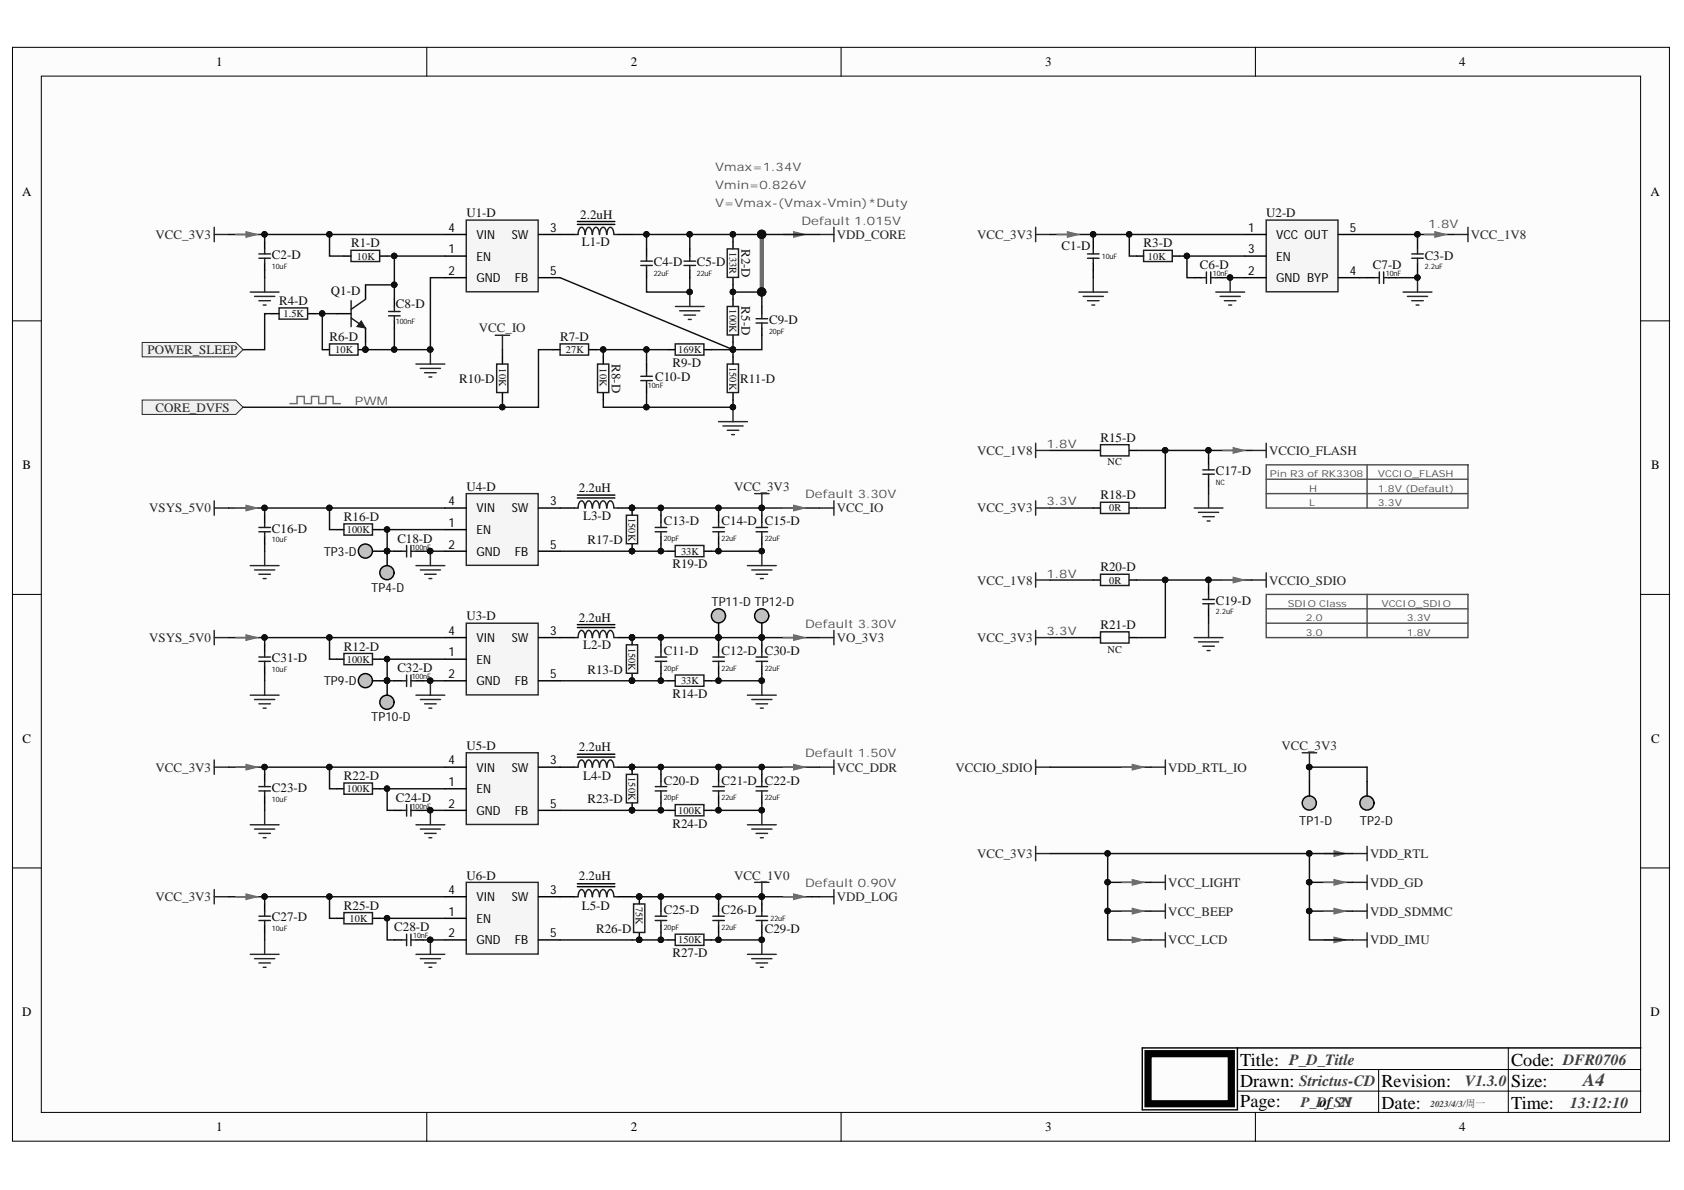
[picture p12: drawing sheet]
<svg xmlns="http://www.w3.org/2000/svg" width="297mm" height="210mm" viewBox="0 0 297 210" stroke-linecap="round" stroke-linejoin="round" font-family="sans-serif">
<g fill="#fcfcfc" stroke="#000" stroke-width=".18">
<path d="M2.2 8.3h292.3v193h-292.3z"/>
<path d="M7.3 13.4h282.1v182.8h-282.1z"/>
</g>
<g fill="none" stroke="#000" stroke-width=".18">
<path d="M75.3 8.3v5.1M148.4 8.3v5.1M221.4 8.3v5.1M2.2 56.6h5.1M289.4 56.6h5.1M2.2 104.8h5.1M289.4 104.8h5.1M2.2 153.1h5.1M289.4 153.1h5.1M75.3 196.3v5M148.4 196.3v5M218.3 192.5h71.1"/>
<path d="M218.3 188.6h71.1M221.4 196.3v5M243.2 188.6v7.7M266 184.8v11.5"/>
</g>
<path d="M218.3 184.8v11h-16.8v-11h87.9" fill="none" stroke="#000" stroke-width=".25"/>
<path d="M202.5 185.9h14.7v8.8h-14.7z" fill="none" stroke="#000" stroke-width="1.3"/>
<path d="M82.2 38.8h12.7v12.7h-12.7z" fill="#f5f5f5" stroke="#262626" stroke-width=".25"/>
<path d="M78.5 41.4h3.8M78.5 49h3.8M78.5 45.2h3.8M95 41.4h3.8M95 49h3.8" fill="none" stroke="#000" stroke-width=".25"/>
<path d="M82.2 155.6h12.7v12.7h-12.7z" fill="#f5f5f5" stroke="#262626" stroke-width=".25"/>
<g fill="none" stroke="#000" stroke-width=".25">
<path d="M101.8 39.6h6.7M101.8 39.1h6.7M59.4 55.3h2.5M64.5 50.2v2.6M64.5 57.9v2.5M98.8 41.4h2.5M109 41.4h2.5M78.5 158.2h3.8M95 158.2h6.3M101.8 156.4h6.7M101.8 155.9h6.7M109 158.2h2.5"/>
<path d="M78.5 165.8h3.8M78.5 162h3.8M95 165.8h3.8"/>
</g>
<g fill="none" stroke="#1c1c1c" stroke-width=".25">
<path d="M61.9 56.1l2.6 1.8M61.9 53v4.6M64.5 52.8l-2.6 1.8M103.2 41.4a1.15 1.15 0 0 0-.6-1.3 1.33 1.33 0 0 0-.6 1.3h-.7M104.5 41.4a1.15 1.15 0 0 0-.6-1.3 1.33 1.33 0 0 0-.7 1.3M107 41.4a1.15 1.15 0 0 0-.6-1.3 1.44 1.44 0 0 0-.7 1.3 1.15 1.15 0 0 0-.6-1.3 1.33 1.33 0 0 0-.6 1.3M108.3 41.4a1.15 1.15 0 0 0-.6-1.3 1.33 1.33 0 0 0-.6 1.3M108.3 41.4h.7M103.2 158.2a1.15 1.15 0 0 0-.6-1.3 1.33 1.33 0 0 0-.6 1.3h-.7M104.5 158.2a1.15 1.15 0 0 0-.6-1.3 1.33 1.33 0 0 0-.7 1.3M107 158.2a1.15 1.15 0 0 0-.6-1.3 1.44 1.44 0 0 0-.7 1.3 1.15 1.15 0 0 0-.6-1.3 1.33 1.33 0 0 0-.6 1.3M108.3 158.2a1.15 1.15 0 0 0-.6-1.3 1.33 1.33 0 0 0-.6 1.3"/>
<path d="M108.3 158.2h.7"/>
</g>
<path d="M63.7 56.6l.8 1.3-1.5-.3z" fill="#1c1c1c"/>
<path d="M63.7 56.6l.8 1.3-1.5-.3z" fill="none" stroke="#1c1c1c" stroke-width=".18"/>
<g fill="none" stroke="#000" stroke-width=".25">
<path d="M48 55.3h1.2M54.3 55.3h1.3M60.7 45.2h1.2M67 45.2h1.3M129.3 42.6v1.3M129.3 49v1.2M129.3 52.8v1.3M129.3 59.1v1.3M56.9 61.7h1.2M63.2 61.7h1.3M88.6 62.9v1.3M88.6 69.3v1.3"/>
<path d="M97.5 61.7h1.3M103.9 61.7h1.2M106.4 62.9v1.3M106.4 69.3v1.3M117.9 61.7h1.2M124.2 61.7h1.3M129.3 62.9v1.3M129.3 69.3v1.3M112.8 158.2v1.2M59.4 162h1.3M65.7 162h1.3M112.8 164.5v1.3"/>
<path d="M117.9 165.8h1.2M124.2 165.8h1.3"/>
</g>
<g fill="none" stroke="#1c1c1c" stroke-width=".25">
<path d="M49.2 54.3h5.1v2h-5.1zM61.9 44.2h5.1v1.9h-5.1zM128.3 54.1h2v5h-2zM128.3 43.9h2v5h-2zM58.1 60.7h5.1v1.9h-5.1zM87.6 64.2h2v5h-2zM98.8 60.7h5v1.9h-5zM105.4 64.2h2v5h-2zM119.1 60.7h5.1v1.9h-5.1zM128.3 64.2h2v5h-2zM111.8 159.4h1.9v5.1h-1.9zM60.7 161h5v2h-5z"/>
<path d="M119.1 164.8h5.1v2h-5.1z"/>
</g>
<g fill="#0e0e0e" stroke="#0e0e0e" stroke-width=".18">
<circle cx="64.5" cy="61.7" r=".48"/>
<circle cx="58.1" cy="41.3" r=".48"/>
<circle cx="129.3" cy="71.8" r=".48"/>
<circle cx="129.3" cy="51.5" r=".48"/>
<circle cx="129.3" cy="61.7" r=".48"/>
<circle cx="129.3" cy="41.3" r=".48"/>
<circle cx="106.4" cy="61.7" r=".48"/>
<circle cx="88.6" cy="71.8" r=".48"/>
<circle cx="114" cy="61.7" r=".48"/>
<circle cx="75.9" cy="61.7" r=".49"/>
<circle cx="69.5" cy="50.2" r=".48"/>
<circle cx="69.5" cy="45.1" r=".48"/>
<circle cx="121.6" cy="51.5" r=".48"/>
<circle cx="69.5" cy="61.7" r=".48"/>
<circle cx="56.8" cy="55.3" r=".48"/>
<circle cx="46.7" cy="41.3" r=".48"/>
<circle cx="114" cy="41.3" r=".48"/>
<circle cx="121.6" cy="41.3" r=".48"/>
<circle cx="114" cy="71.8" r=".48"/>
<circle cx="134.4" cy="51.5" r=".74"/>
<circle cx="134.4" cy="41.3" r=".74"/>
<circle cx="112.7" cy="165.8" r=".48"/>
<circle cx="112.7" cy="158.2" r=".48"/>
<circle cx="134.4" cy="165.8" r=".48"/>
<circle cx="134.4" cy="158.2" r=".48"/>
<circle cx="75.9" cy="165.8" r=".49"/>
<circle cx="46.7" cy="158.2" r=".48"/>
<circle cx="58.1" cy="158.2" r=".48"/>
<circle cx="68.3" cy="162" r=".48"/>
</g>
<g fill="none" stroke="#262626" stroke-width=".25">
<path d="M37.8 40.1v2.5M37.8 41.4h2.5M44.1 51.5h5.1M44.9 52.3h3.6M45.7 53h2M46.4 53.8h.5M46.7 49v2.5M87.4 59.1h2.5M88.6 59.1v2.6M119.1 54.1h5.1M119.9 54.8h3.5M120.7 55.6h2"/>
<path d="M121.4 56.3h.5M121.7 51.5v2.6M144.5 41.4h2.6M147.1 40.1v2.5M73.4 64.2h5.1M74.1 65h3.6M74.9 65.7h2M75.7 66.5h.5M75.9 61.7v2.5M126.8 74.4h5M127.5 75.1h3.6M128.3 75.9h2"/>
<path d="M129 76.7h.5M129.3 71.8v2.6M37.8 156.9v2.5M37.8 158.2h2.5M133.1 155.6h2.5M134.4 155.6v2.6M144.5 158.2h2.6M147.1 156.9v2.5M44.1 168.3h5.1M44.9 169.1h3.6M45.7 169.9h2M46.4 170.6h.5"/>
<path d="M46.7 165.8v2.5M73.4 168.3h5.1M74.1 169.1h3.6M74.9 169.9h2M75.7 170.6h.5M75.9 165.8v2.5M131.8 168.3h5.1M132.6 169.1h3.6M133.4 169.9h2M134.1 170.6h.5M134.4 165.8v2.5"/>
</g>
<g fill="none" stroke="#0e0e0e" stroke-width=".25">
<path d="M40.3 41.4h38.2M48 55.3h-1.3v6.4h-3.8M55.6 55.3h1.3M58.1 41.4v3.8h2.6M59.4 55.3h-2.5v6.4M68.3 45.2h10.2M69.6 45.2v5h-5.1M78.5 49h-2.6v12.7h-11.4v-1.3M98.8 49l30.5 12.7h-3.8M111.5 41.4h10.2M129.3 41.4v1.2M129.3 51.5v1.3"/>
<path d="M88.6 61.7v1.2M88.6 70.6v1.2M97.5 61.7h-2.5v10.1h-52.1M105.1 61.7h1.3v1.2M106.4 61.7h11.5M106.4 70.6v1.2h22.9v-1.2M129.3 60.4v2.5M40.3 158.2h38.2M58.1 158.2v3.8h1.3M134.4 158.2h8.9M67 162h1.3M98.8 165.8h12.7"/>
</g>
<path d="M134.4 41.4v10.1" fill="none" stroke="#727272" stroke-width=".76"/>
<path d="M82.2 132.8h12.7v12.6h-12.7z" fill="#f5f5f5" stroke="#262626" stroke-width=".25"/>
<g fill="none" stroke="#000" stroke-width=".25">
<path d="M59.4 139.1h1.3M65.7 139.1h1.3M78.5 135.3h3.8M78.5 139.1h3.8M95 135.3h6.3M101.8 133.5h6.7M101.8 133h6.7M109 135.3h2.5M78.5 142.9h3.8M95 142.9h3.8M111.5 141.7v1.2M117.9 142.9h1.2"/>
<path d="M124.2 142.9h1.3"/>
</g>
<path d="M60.7 138.1h5v2h-5zM103.2 135.3a1.15 1.15 0 0 0-.6-1.2 1.33 1.33 0 0 0-.6 1.2h-.7M104.5 135.3a1.15 1.15 0 0 0-.6-1.2 1.33 1.33 0 0 0-.7 1.2M107 135.3a1.15 1.15 0 0 0-.6-1.2 1.44 1.44 0 0 0-.7 1.2 1.15 1.15 0 0 0-.6-1.2 1.33 1.33 0 0 0-.6 1.2M108.3 135.3a1.15 1.15 0 0 0-.6-1.2 1.33 1.33 0 0 0-.6 1.2M108.3 135.3h.7M110.5 136.6h2v5h-2zM119.1 141.9h5.1v2h-5.1z" fill="none" stroke="#1c1c1c" stroke-width=".25"/>
<g fill="#0e0e0e" stroke="#0e0e0e" stroke-width=".18">
<circle cx="111.5" cy="142.9" r=".48"/>
<circle cx="134.4" cy="142.9" r=".48"/>
<circle cx="116.6" cy="142.9" r=".48"/>
<circle cx="75.9" cy="142.9" r=".49"/>
<circle cx="46.7" cy="135.3" r=".48"/>
<circle cx="58.1" cy="135.3" r=".48"/>
<circle cx="68.3" cy="139.1" r=".48"/>
</g>
<path d="M40.3 135.3h38.2M58.1 135.3v3.8h1.3M67 139.1h1.3M98.8 142.9h19.1" fill="none" stroke="#0e0e0e" stroke-width=".25"/>
<g fill="none" stroke="#262626" stroke-width=".25">
<path d="M37.8 135.3h2.5M37.8 134.1v2.5M144.5 135.3h2.6M147.1 134.1v2.5M44.1 145.5h5.1M44.9 146.2h3.6M45.7 147h2M46.4 147.8h.5M46.7 142.9v2.6M73.4 145.5h5.1M74.1 146.2h3.6M74.9 147h2"/>
<path d="M75.7 147.8h.5M75.9 142.9v2.6M131.8 145.5h5.1M132.6 146.2h3.6M133.4 147h2M134.1 147.8h.5M134.4 142.9v2.6"/>
</g>
<path d="M82.2 87.1h12.7v12.6h-12.7z" fill="#f5f5f5" stroke="#262626" stroke-width=".25"/>
<g fill="none" stroke="#000" stroke-width=".25">
<path d="M59.4 93.4h1.3M65.7 93.4h1.3M78.5 89.6h3.8M78.5 97.2h3.8M78.5 93.4h3.8M95 89.6h6.3M95 97.2h3.8M101.8 87.8h6.7M101.8 87.3h6.7M109 89.6h2.5M111.5 96v1.2M117.9 97.2h1.2"/>
<path d="M124.2 97.2h1.3"/>
</g>
<path d="M60.7 92.4h5v2h-5zM103.2 89.6a1.15 1.15 0 0 0-.6-1.3 1.33 1.33 0 0 0-.6 1.3h-.7M104.5 89.6a1.15 1.15 0 0 0-.6-1.3 1.33 1.33 0 0 0-.7 1.3M107 89.6a1.15 1.15 0 0 0-.6-1.3 1.44 1.44 0 0 0-.7 1.3 1.15 1.15 0 0 0-.6-1.3 1.33 1.33 0 0 0-.6 1.3M108.3 89.6a1.15 1.15 0 0 0-.6-1.3 1.33 1.33 0 0 0-.6 1.3M108.3 89.6h.7M110.5 90.9h2v5h-2zM119.1 96.2h5.1v2h-5.1z" fill="none" stroke="#1c1c1c" stroke-width=".25"/>
<g fill="#0e0e0e" stroke="#0e0e0e" stroke-width=".18">
<circle cx="111.5" cy="97.2" r=".48"/>
<circle cx="134.4" cy="97.2" r=".48"/>
<circle cx="116.6" cy="97.2" r=".48"/>
<circle cx="134.4" cy="89.6" r=".48"/>
<circle cx="75.9" cy="97.2" r=".49"/>
<circle cx="46.7" cy="89.6" r=".48"/>
<circle cx="58.1" cy="89.6" r=".48"/>
<circle cx="68.3" cy="93.4" r=".48"/>
<circle cx="134.4" cy="135.3" r=".48"/>
<circle cx="126.7" cy="135.3" r=".48"/>
<circle cx="116.6" cy="135.3" r=".48"/>
<circle cx="126.7" cy="89.6" r=".48"/>
<circle cx="116.6" cy="89.6" r=".48"/>
</g>
<path d="M40.3 89.6h38.2M58.1 89.6v3.8h1.3M67 93.4h1.3M98.8 97.2h19.1M111.5 89.6h33M111.5 135.3h33M143.3 158.2h1.2" fill="none" stroke="#0e0e0e" stroke-width=".25"/>
<g fill="none" stroke="#262626" stroke-width=".25">
<path d="M37.8 88.3v2.6M37.8 89.6h2.5M44.1 99.8h5.1M46.7 97.2v2.6M73.4 99.8h5.1M75.9 97.2v2.6M131.8 99.8h5.1M133.1 87.1h2.5M134.4 87.1v2.5M134.4 97.2v2.6M44.9 100.5h3.6M45.7 101.3h2"/>
<path d="M46.4 102.1h.5M74.1 100.5h3.6M74.9 101.3h2M75.7 102.1h.5M132.6 100.5h3.6M133.4 101.3h2M134.1 102.1h.5"/>
</g>
<path d="M223.3 38.8h12.7v12.7h-12.7z" fill="#f5f5f5" stroke="#262626" stroke-width=".25"/>
<path d="M219.5 41.4h3.8M219.5 49h3.8M219.5 45.2h3.8M236.1 41.4h3.8M236.1 49h3.8" fill="none" stroke="#000" stroke-width=".25"/>
<path d="M138.2 41.4h2.5" fill="none" stroke="#6a6a6a" stroke-width=".25"/>
<path d="M140 40.9l2 .5-2 .5z" fill="#6a6a6a"/>
<path d="M140 40.9l2 .5-2 .5z" fill="none" stroke="#6a6a6a" stroke-width=".18"/>
<path d="M138.2 135.3h2.5" fill="none" stroke="#6a6a6a" stroke-width=".25"/>
<path d="M140 134.8l2 .5-2 .5z" fill="#6a6a6a"/>
<path d="M140 134.8l2 .5-2 .5z" fill="none" stroke="#6a6a6a" stroke-width=".18"/>
<g fill="#f0f0f0" stroke="#262626" stroke-width=".18">
<path d="M25.1 60.4h16.5l1.3 1.3-1.3 1.2h-16.5z" fill-rule="evenodd"/>
<path d="M25.1 70.6h16.5l1.3 1.2-1.3 1.3h-16.5z" fill-rule="evenodd"/>
</g>
<path d="M138.2 89.6h2.5" fill="none" stroke="#6a6a6a" stroke-width=".25"/>
<path d="M140 89.1l2 .5-2 .5z" fill="#6a6a6a"/>
<path d="M140 89.1l2 .5-2 .5z" fill="none" stroke="#6a6a6a" stroke-width=".18"/>
<g fill="none" stroke="#262626" stroke-width=".25">
<path d="M182.7 40.1v2.5M182.7 41.4h2.5M190.3 51.5h5.1M191.1 52.3h3.5M191.8 53h2.1M192.6 53.8h.5M192.8 49v2.5M214.4 51.5h5.1M215.2 52.3h3.6M216 53h2M216.7 53.8h.5M217 49v2.5"/>
<path d="M247.5 51.5h5.1M248.3 52.3h3.5M249 53h2.1M249.8 53.8h.5M250 49v2.5M256.4 41.4h2.5M258.9 40.1v2.5"/>
</g>
<path d="M200.5 45.2h1.2M206.8 45.2h1.3" fill="none" stroke="#000" stroke-width=".25"/>
<path d="M201.7 44.2h5.1v1.9h-5.1z" fill="none" stroke="#1c1c1c" stroke-width=".25"/>
<g fill="#0e0e0e" stroke="#0e0e0e" stroke-width=".18">
<circle cx="217" cy="49" r=".48"/>
<circle cx="199.2" cy="41.3" r=".48"/>
<circle cx="209.3" cy="45.1" r=".48"/>
<circle cx="250" cy="49" r=".48"/>
<circle cx="250" cy="41.3" r=".48"/>
<circle cx="192.8" cy="41.3" r=".48"/>
</g>
<path d="M185.2 41.4h34.3M199.2 41.4v3.8h1.3M208.1 45.2h1.3M239.9 41.4h16.5" fill="none" stroke="#0e0e0e" stroke-width=".25"/>
<path d="M251.3 41.4h2.5" fill="none" stroke="#6a6a6a" stroke-width=".25"/>
<path d="M253.1 40.9l2 .5-2 .5z" fill="#6a6a6a"/>
<path d="M253.1 40.9l2 .5-2 .5z" fill="none" stroke="#6a6a6a" stroke-width=".18"/>
<path d="M185.2 79.5h7.6M200.5 79.5h20.3M205.6 79.5v10.1h-5.1M185.2 89.6h7.6M185.2 102.3h7.6M185.2 112.5h7.6M200.5 102.3h20.3M205.6 102.3v10.2h-5.1M111.5 158.2h22.9M111.5 165.8h6.4" fill="none" stroke="#0e0e0e" stroke-width=".25"/>
<g fill="#0e0e0e" stroke="#0e0e0e" stroke-width=".18">
<circle cx="116.6" cy="165.8" r=".48"/>
<circle cx="112.7" cy="165.8" r=".48"/>
<circle cx="112.7" cy="158.2" r=".48"/>
<circle cx="116.6" cy="158.2" r=".48"/>
<circle cx="126.7" cy="158.2" r=".48"/>
<circle cx="134.4" cy="158.2" r=".48"/>
<circle cx="205.5" cy="79.4" r=".49"/>
<circle cx="213.2" cy="79.4" r=".48"/>
<circle cx="205.5" cy="102.3" r=".49"/>
<circle cx="213.2" cy="102.3" r=".48"/>
</g>
<g fill="none" stroke="#262626" stroke-width=".25">
<path d="M182.7 78.2v2.5M182.7 79.5h2.5M220.8 79.5h2.5M223.3 78.2v2.5M210.6 89.6h5.1M211.4 90.4h3.6M212.2 91.1h2M212.9 91.9h.5M213.2 87.1v2.5M182.7 101v2.6M182.7 102.3h2.5M210.6 112.5h5.1"/>
<path d="M211.4 113.2h3.6M212.2 114h2M212.9 114.8h.5M213.2 109.9v2.6M220.8 102.3h2.5M223.3 101v2.6"/>
</g>
<path d="M192.8 79.5h1.3M199.2 79.5h1.3M192.8 89.6h1.3M199.2 89.6h1.3M192.8 102.3h1.3M192.8 112.5h1.3M199.2 102.3h1.3M199.2 112.5h1.3" fill="none" stroke="#000" stroke-width=".25"/>
<path d="M194.1 78.4h5v2h-5zM194.1 88.6h5v2h-5zM194.1 101.3h5v2h-5zM194.1 111.4h5v2h-5z" fill="none" stroke="#1c1c1c" stroke-width=".25"/>
<path d="M223.3 82h35.6v7.6h-35.6zM223.3 84.5h35.6M223.3 87.1h35.6M241.1 82v7.6M223.3 104.8h35.6v7.7h-35.6zM223.3 107.4h35.6M223.3 109.9h35.6M241.1 104.8v7.7" fill="none" stroke="#505050" stroke-width=".25"/>
<path d="M51.1 71.2h1.3v-1.3h1.3v1.3h1.2v-1.3h1.3v1.3h1.3v-1.3h1.3v1.3h1.2M41.6 158.2h2.5" fill="none" stroke="#6a6a6a" stroke-width=".25"/>
<path d="M43.4 157.7l2 .5-2 .5z" fill="#6a6a6a"/>
<path d="M43.4 157.7l2 .5-2 .5z" fill="none" stroke="#6a6a6a" stroke-width=".18"/>
<path d="M41.6 41.4h2.5" fill="none" stroke="#6a6a6a" stroke-width=".25"/>
<path d="M43.4 40.9l2 .5-2 .5z" fill="#6a6a6a"/>
<path d="M43.4 40.9l2 .5-2 .5z" fill="none" stroke="#6a6a6a" stroke-width=".18"/>
<path d="M41.6 135.3h2.5" fill="none" stroke="#6a6a6a" stroke-width=".25"/>
<path d="M43.4 134.8l2 .5-2 .5z" fill="#6a6a6a"/>
<path d="M43.4 134.8l2 .5-2 .5z" fill="none" stroke="#6a6a6a" stroke-width=".18"/>
<path d="M41.6 89.6h2.5" fill="none" stroke="#6a6a6a" stroke-width=".25"/>
<path d="M43.4 89.1l2 .5-2 .5z" fill="#6a6a6a"/>
<path d="M43.4 89.1l2 .5-2 .5z" fill="none" stroke="#6a6a6a" stroke-width=".18"/>
<path d="M186.5 41.4h2.5" fill="none" stroke="#6a6a6a" stroke-width=".25"/>
<path d="M188.3 40.9l2 .5-2 .5z" fill="#6a6a6a"/>
<path d="M188.3 40.9l2 .5-2 .5z" fill="none" stroke="#6a6a6a" stroke-width=".18"/>
<path d="M215.7 79.5h2.6" fill="none" stroke="#6a6a6a" stroke-width=".25"/>
<path d="M217.5 78.9l2 .6-2 .5z" fill="#6a6a6a"/>
<path d="M217.5 78.9l2 .6-2 .5z" fill="none" stroke="#6a6a6a" stroke-width=".18"/>
<path d="M215.7 102.3h2.6" fill="none" stroke="#6a6a6a" stroke-width=".25"/>
<path d="M217.5 101.8l2 .5-2 .5z" fill="#6a6a6a"/>
<path d="M217.5 101.8l2 .5-2 .5z" fill="none" stroke="#6a6a6a" stroke-width=".18"/>
<g fill="none" stroke="#000" stroke-width=".25">
<path d="M46.7 42.6v1.3M46.7 46.4v1.3M69.6 52.8v1.3M69.6 56.6v1.3M114 43.9v1.3M114 47.7v1.3M121.7 43.9v1.3M121.7 47.7v1.3M134.4 54.1v1.2M134.4 57.9v1.2M192.8 42.6v1.3M192.8 46.4v1.3"/>
<path d="M210.6 49h1.3M214.4 49h1.3M241.1 49h1.3M245 49h1.2M250 42.6v1.3M250 46.4v1.3M114 64.2v1.3M114 68v1.3M46.7 90.9v1.3M46.7 94.7v1.3M69.6 97.2h1.2M73.4 97.2h1.2"/>
<path d="M116.6 90.9v1.3M116.6 94.7v1.3M126.8 90.9v1.3M126.8 94.7v1.3M134.4 90.9v1.3M134.4 94.7v1.3M213.2 80.7v1.3M213.2 84.5v1.3M213.2 103.6v1.2M213.2 107.4v1.3M46.7 136.6v1.3M116.6 136.6v1.3"/>
<path d="M126.8 136.6v1.3M134.4 136.6v1.3M46.7 140.4v1.3M46.7 159.4v1.3M69.6 142.9h1.2M73.4 142.9h1.2M116.6 140.4v1.3M116.6 159.4v1.3M126.8 140.4v1.3M126.8 159.4v1.3M134.4 140.4v1.3M134.4 159.4v1.3"/>
<path d="M46.7 163.3v1.2M69.6 165.8h1.2M73.4 165.8h1.2M116.6 163.3v1.2M126.8 163.3v1.2M134.4 163.3v1.2"/>
</g>
<g fill="none" stroke="#1c1c1c" stroke-width=".25">
<path d="M45.7 44.8h2M45.7 45.6h2M46.7 43.9v.9M46.7 45.6v.8M68.5 54.9h2.1M68.5 55.7h2.1M69.6 54.1v.8M69.6 55.7v.9M113 46.1h2.1M113 46.8h2.1M114 45.2v.9M114 46.8v.9"/>
<path d="M120.7 46.1h2M120.7 46.8h2M121.7 45.2v.9M121.7 46.8v.9M133.4 56.2h2M133.4 57h2M134.4 55.3v.9M134.4 57v.9M191.8 44.8h2.1M191.8 45.6h2.1M192.8 43.9v.9M192.8 45.6v.8"/>
<path d="M211.9 49h.9M212.8 48v2M213.6 49h.8M213.6 48v2M242.4 49h.9M243.3 48v2M244.1 49h.9M244.1 48v2M249 44.8h2.1M249 45.6h2.1M250 43.9v.9M250 45.6v.8"/>
<path d="M113 66.4h2.1M113 67.1h2.1M114 65.5v.9M114 67.1v.9M45.7 93h2M45.7 93.8h2M46.7 92.2v.8M46.7 93.8v.9M70.8 97.2h.9M71.7 96.2v2M72.5 96.2v2M72.5 97.2h.9"/>
<path d="M115.6 93h2M115.6 93.8h2M116.6 92.2v.8M116.6 93.8v.9M125.7 93h2.1M125.7 93.8h2.1M126.8 92.2v.8M126.8 93.8v.9M133.4 93h2M133.4 93.8h2M134.4 92.2v.8M134.4 93.8v.9"/>
<path d="M212.2 82.9h2M212.2 83.6h2M213.2 82v.9M213.2 83.6v.9M212.2 105.7h2M212.2 106.5h2M213.2 104.8v.9M213.2 106.5v.9M45.7 138.7h2M45.7 139.5h2M46.7 137.9v.8M46.7 139.5v.9"/>
<path d="M115.6 138.7h2M115.6 139.5h2M116.6 137.9v.8M116.6 139.5v.9M125.7 138.7h2.1M125.7 139.5h2.1M126.8 137.9v.8M126.8 139.5v.9M133.4 138.7h2M133.4 139.5h2M134.4 137.9v.8M134.4 139.5v.9"/>
<path d="M70.8 142.9h.9M71.7 141.9v2.1M72.5 141.9v2.1M72.5 142.9h.9M45.7 161.6h2M45.7 162.4h2M46.7 160.7v.9M46.7 162.4v.9M70.8 165.8h.9M71.7 164.8v2M72.5 165.8h.9M72.5 164.8v2"/>
<path d="M115.6 161.6h2M115.6 162.4h2M116.6 160.7v.9M116.6 162.4v.9M125.7 161.6h2.1M125.7 162.4h2.1M126.8 160.7v.9M126.8 162.4v.9M133.4 161.6h2M133.4 162.4h2M134.4 160.7v.9M134.4 162.4v.9"/>
</g>
<g fill="none" stroke="#0e0e0e" stroke-width=".25">
<path d="M46.7 41.4v1.2M46.7 47.7v1.3M69.6 50.2v2.6M69.6 57.9v3.8M114 49v2.5h7.7v-2.5M114 41.4v2.5M129.3 50.2v1.3h5.1v2.6M134.4 59.1v2.6h-5.1M144.5 41.4h-22.8v2.5M192.8 41.4v1.2M192.8 47.7v1.3M215.7 49h3.8"/>
<path d="M219.5 45.2h-10.1v3.8h1.2M239.9 49h1.2M250 47.7v1.3h-3.8M250 41.4v1.2M114 61.7v2.5M114 69.3v2.5M213.2 79.5v1.2M46.7 89.6v1.3M46.7 96v1.2M74.6 97.2h3.9M78.5 93.4h-10.2v3.8h1.3M116.6 89.6v1.3"/>
<path d="M116.6 96v1.2M126.8 89.6v1.3M126.8 96v1.2M134.4 96v1.2h-8.9M134.4 89.6v1.3M213.2 85.8v1.3M213.2 102.3v1.3M213.2 108.7v1.2M46.7 135.3v1.3M78.5 139.1h-10.2v3.8h1.3M116.6 135.3v1.3M126.8 135.3v1.3"/>
<path d="M134.4 135.3v1.3M46.7 141.7v1.2M46.7 158.2v1.2M74.6 142.9h3.9M116.6 141.7v1.2M116.6 158.2v1.2M126.8 141.7v1.2M126.8 158.2v1.2M134.4 141.7v1.2h-8.9M134.4 158.2v1.2M46.7 164.5v1.3M74.6 165.8h3.9"/>
<path d="M78.5 162h-10.2v3.8h1.3M116.6 164.5v1.3M126.8 164.5v1.3M134.4 164.5v1.3h-8.9"/>
</g>
<g fill="#0e0e0e" stroke="#0e0e0e" stroke-width=".18">
<circle cx="46.7" cy="41.3" r=".48"/>
<circle cx="69.5" cy="50.2" r=".48"/>
<circle cx="69.5" cy="61.7" r=".48"/>
<circle cx="114" cy="61.7" r=".48"/>
<circle cx="114" cy="71.8" r=".48"/>
<circle cx="114" cy="41.3" r=".48"/>
<circle cx="121.6" cy="41.3" r=".48"/>
<circle cx="129.3" cy="41.3" r=".48"/>
<circle cx="134.4" cy="41.3" r=".74"/>
<circle cx="121.6" cy="51.5" r=".48"/>
<circle cx="134.4" cy="51.5" r=".74"/>
<circle cx="129.3" cy="51.5" r=".48"/>
<circle cx="129.3" cy="61.7" r=".48"/>
<circle cx="46.7" cy="158.2" r=".48"/>
<circle cx="68.3" cy="162" r=".48"/>
<circle cx="75.9" cy="165.8" r=".49"/>
<circle cx="116.6" cy="158.2" r=".48"/>
<circle cx="116.6" cy="165.8" r=".48"/>
<circle cx="134.4" cy="158.2" r=".48"/>
<circle cx="134.4" cy="165.8" r=".48"/>
<circle cx="126.7" cy="165.8" r=".48"/>
<circle cx="126.7" cy="158.2" r=".48"/>
<circle cx="46.7" cy="135.3" r=".48"/>
<circle cx="68.3" cy="139.1" r=".48"/>
<circle cx="75.9" cy="142.9" r=".49"/>
<circle cx="116.6" cy="135.3" r=".48"/>
<circle cx="116.6" cy="142.9" r=".48"/>
<circle cx="134.4" cy="135.3" r=".48"/>
<circle cx="134.4" cy="142.9" r=".48"/>
<circle cx="126.7" cy="142.9" r=".48"/>
<circle cx="126.7" cy="135.3" r=".48"/>
<circle cx="46.7" cy="89.6" r=".48"/>
<circle cx="68.3" cy="93.4" r=".48"/>
<circle cx="75.9" cy="97.2" r=".49"/>
<circle cx="116.6" cy="89.6" r=".48"/>
<circle cx="116.6" cy="97.2" r=".48"/>
<circle cx="134.4" cy="89.6" r=".48"/>
<circle cx="134.4" cy="97.2" r=".48"/>
<circle cx="126.7" cy="97.2" r=".48"/>
<circle cx="126.7" cy="89.6" r=".48"/>
<circle cx="192.8" cy="41.3" r=".48"/>
<circle cx="250" cy="41.3" r=".48"/>
<circle cx="250" cy="49" r=".48"/>
<circle cx="209.3" cy="45.1" r=".48"/>
<circle cx="217" cy="49" r=".48"/>
<circle cx="213.2" cy="79.4" r=".48"/>
<circle cx="213.2" cy="102.3" r=".48"/>
</g>
<g fill="none" stroke="#262626" stroke-width=".25">
<path d="M144.5 89.6h2.6M147.1 88.3v2.6M182.7 88.3v2.6M182.7 89.6h2.5M182.7 111.2v2.5M182.7 112.5h2.5M182.7 135.3h2.5M182.7 134.1v2.5M203 135.3h2.6M205.6 134.1v2.5M182.7 149.3v2.5M182.7 150.6h2.5"/>
<path d="M203 155.6h2.6M205.6 154.4v2.5M238.6 155.6h2.5M241.1 154.4v2.5M241.1 159.4v2.6M203 165.8h2.6M205.6 164.5v2.6M238.6 160.7h2.5M238.6 165.8h2.5M241.1 164.5v2.6"/>
</g>
<path d="M138.2 158.2h2.5" fill="none" stroke="#6a6a6a" stroke-width=".25"/>
<path d="M140 157.7l2 .5-2 .5z" fill="#6a6a6a"/>
<path d="M140 157.7l2 .5-2 .5z" fill="none" stroke="#6a6a6a" stroke-width=".18"/>
<path d="M185.2 135.3h17.8M185.2 150.6h10.2v15.2h7.6M195.4 155.6h7.6M231 150.6v5h7.6M195.4 160.7h7.6M231 160.7h7.6" fill="none" stroke="#0e0e0e" stroke-width=".25"/>
<g fill="#0e0e0e" stroke="#0e0e0e" stroke-width=".18">
<circle cx="230.9" cy="150.5" r=".49"/>
<circle cx="230.9" cy="155.6" r=".49"/>
<circle cx="195.4" cy="160.7" r=".48"/>
<circle cx="195.4" cy="155.6" r=".48"/>
<circle cx="195.4" cy="150.5" r=".48"/>
<circle cx="230.9" cy="160.7" r=".49"/>
</g>
<path d="M205.6 159.4v2.6M203 160.7h2.6" fill="none" stroke="#262626" stroke-width=".25"/>
<path d="M197.9 135.3h2.6" fill="none" stroke="#6a6a6a" stroke-width=".25"/>
<path d="M199.7 134.8l2 .5-2 .5z" fill="#6a6a6a"/>
<path d="M199.7 134.8l2 .5-2 .5z" fill="none" stroke="#6a6a6a" stroke-width=".18"/>
<path d="M233.5 155.6h2.6" fill="none" stroke="#6a6a6a" stroke-width=".25"/>
<path d="M235.3 155.1l2 .5-2 .5z" fill="#6a6a6a"/>
<path d="M235.3 155.1l2 .5-2 .5z" fill="none" stroke="#6a6a6a" stroke-width=".18"/>
<path d="M233.5 160.7h2.6" fill="none" stroke="#6a6a6a" stroke-width=".25"/>
<path d="M235.3 160.2l2 .5-2 .5z" fill="#6a6a6a"/>
<path d="M235.3 160.2l2 .5-2 .5z" fill="none" stroke="#6a6a6a" stroke-width=".18"/>
<path d="M233.5 165.8h2.6" fill="none" stroke="#6a6a6a" stroke-width=".25"/>
<path d="M235.3 165.3l2 .5-2 .5z" fill="#6a6a6a"/>
<path d="M235.3 165.3l2 .5-2 .5z" fill="none" stroke="#6a6a6a" stroke-width=".18"/>
<path d="M197.9 155.6h2.6" fill="none" stroke="#6a6a6a" stroke-width=".25"/>
<path d="M199.7 155.1l2 .5-2 .5z" fill="#6a6a6a"/>
<path d="M199.7 155.1l2 .5-2 .5z" fill="none" stroke="#6a6a6a" stroke-width=".18"/>
<path d="M197.9 160.7h2.6" fill="none" stroke="#6a6a6a" stroke-width=".25"/>
<path d="M199.7 160.2l2 .5-2 .5z" fill="#6a6a6a"/>
<path d="M199.7 160.2l2 .5-2 .5z" fill="none" stroke="#6a6a6a" stroke-width=".18"/>
<path d="M197.9 165.8h2.6" fill="none" stroke="#6a6a6a" stroke-width=".25"/>
<path d="M199.7 165.3l2 .5-2 .5z" fill="#6a6a6a"/>
<path d="M199.7 165.3l2 .5-2 .5z" fill="none" stroke="#6a6a6a" stroke-width=".18"/>
<path d="M238.6 150.6h2.5M241.1 149.3v2.5" fill="none" stroke="#262626" stroke-width=".25"/>
<path d="M233.5 150.6h2.6" fill="none" stroke="#6a6a6a" stroke-width=".25"/>
<path d="M235.3 150l2 .6-2 .5z" fill="#6a6a6a"/>
<path d="M235.3 150l2 .6-2 .5z" fill="none" stroke="#6a6a6a" stroke-width=".18"/>
<path d="M195.4 150.6h43.2M231 155.6v10.2h7.6" fill="none" stroke="#0e0e0e" stroke-width=".25"/>
<g fill="#0e0e0e" stroke="#0e0e0e" stroke-width=".18">
<circle cx="230.9" cy="150.5" r=".49"/>
<circle cx="195.4" cy="150.5" r=".48"/>
<circle cx="230.9" cy="160.7" r=".49"/>
<circle cx="230.9" cy="155.6" r=".49"/>
</g>
<circle cx="241.1" cy="141.6" r="1.25" fill="#c0c0c0" stroke="#000" stroke-width=".25"/>
<path d="M241.1 137.9v2.5" fill="none" stroke="#000" stroke-width=".25"/>
<circle cx="230.9" cy="141.6" r="1.25" fill="#c0c0c0" stroke="#000" stroke-width=".25"/>
<path d="M231 137.9v2.5" fill="none" stroke="#000" stroke-width=".25"/>
<path d="M229.7 132.8h2.5M231 132.8v2.5" fill="none" stroke="#262626" stroke-width=".25"/>
<circle cx="230.9" cy="135.3" r=".49" fill="#0e0e0e" stroke="#0e0e0e" stroke-width=".18"/>
<path d="M231 137.9v-2.6h10.1v2.6" fill="none" stroke="#0e0e0e" stroke-width=".25"/>
<circle cx="64.5" cy="97.2" r="1.25" fill="#c0c0c0" stroke="#000" stroke-width=".25"/>
<path d="M65.7 97.2h2.6" fill="none" stroke="#000" stroke-width=".25"/>
<circle cx="68.3" cy="101" r="1.25" fill="#c0c0c0" stroke="#000" stroke-width=".25"/>
<path d="M82.2 109.9h12.7v12.7h-12.7z" fill="#f5f5f5" stroke="#262626" stroke-width=".25"/>
<g fill="none" stroke="#000" stroke-width=".25">
<path d="M59.4 116.3h1.3M65.7 116.3h1.3M78.5 112.5h3.8M78.5 116.3h3.8M95 112.5h6.3M101.8 110.7h6.7M101.8 110.2h6.7M109 112.5h2.5M111.5 118.8v1.3M78.5 120.1h3.8M95 120.1h3.8M117.9 120.1h1.2"/>
<path d="M124.2 120.1h1.3"/>
</g>
<path d="M60.7 115.3h5v1.9h-5zM103.2 112.5a1.15 1.15 0 0 0-.6-1.3 1.33 1.33 0 0 0-.6 1.3h-.7M104.5 112.5a1.15 1.15 0 0 0-.6-1.3 1.33 1.33 0 0 0-.7 1.3M107 112.5a1.15 1.15 0 0 0-.6-1.3 1.44 1.44 0 0 0-.7 1.3 1.15 1.15 0 0 0-.6-1.3 1.33 1.33 0 0 0-.6 1.3M108.3 112.5a1.15 1.15 0 0 0-.6-1.3 1.33 1.33 0 0 0-.6 1.3M108.3 112.5h.7M110.5 113.7h2v5.1h-2zM119.1 119.1h5.1v1.9h-5.1z" fill="none" stroke="#1c1c1c" stroke-width=".25"/>
<g fill="#0e0e0e" stroke="#0e0e0e" stroke-width=".18">
<circle cx="111.5" cy="120.1" r=".48"/>
<circle cx="134.4" cy="120.1" r=".48"/>
<circle cx="116.6" cy="120.1" r=".48"/>
<circle cx="75.9" cy="120.1" r=".49"/>
<circle cx="46.7" cy="112.4" r=".48"/>
<circle cx="58.1" cy="112.4" r=".48"/>
<circle cx="68.3" cy="116.2" r=".48"/>
<circle cx="134.4" cy="112.4" r=".48"/>
<circle cx="126.7" cy="112.4" r=".48"/>
<circle cx="116.6" cy="112.4" r=".48"/>
</g>
<path d="M40.3 112.5h38.2M58.1 112.5v3.8h1.3M67 116.3h1.3M111.5 112.5h33M98.8 120.1h19.1" fill="none" stroke="#0e0e0e" stroke-width=".25"/>
<g fill="none" stroke="#262626" stroke-width=".25">
<path d="M37.8 111.2v2.5M37.8 112.5h2.5M44.1 122.6h5.1M44.9 123.4h3.6M45.7 124.1h2M46.4 124.9h.5M46.7 120.1v2.5M73.4 122.6h5.1M74.1 123.4h3.6M74.9 124.1h2M75.7 124.9h.5M75.9 120.1v2.5"/>
<path d="M131.8 122.6h5.1M132.6 123.4h3.6M133.4 124.1h2M134.1 124.9h.5M134.4 120.1v2.5"/>
</g>
<path d="M138.2 112.5h2.5" fill="none" stroke="#6a6a6a" stroke-width=".25"/>
<path d="M140 112l2 .5-2 .5z" fill="#6a6a6a"/>
<path d="M140 112l2 .5-2 .5z" fill="none" stroke="#6a6a6a" stroke-width=".18"/>
<path d="M41.6 112.5h2.5" fill="none" stroke="#6a6a6a" stroke-width=".25"/>
<path d="M43.4 112l2 .5-2 .5z" fill="#6a6a6a"/>
<path d="M43.4 112l2 .5-2 .5z" fill="none" stroke="#6a6a6a" stroke-width=".18"/>
<path d="M46.7 113.7v1.3M46.7 117.5v1.3M116.6 113.7v1.3M116.6 117.5v1.3M126.8 113.7v1.3M126.8 117.5v1.3M134.4 113.7v1.3M134.4 117.5v1.3M69.6 120.1h1.2M73.4 120.1h1.2" fill="none" stroke="#000" stroke-width=".25"/>
<g fill="none" stroke="#1c1c1c" stroke-width=".25">
<path d="M45.7 115.9h2M45.7 116.7h2M46.7 115v.9M46.7 116.7v.8M71.7 119.1v2M72.5 119.1v2M115.6 115.9h2M115.6 116.7h2M116.6 115v.9M116.6 116.7v.8M125.7 115.9h2.1M125.7 116.7h2.1"/>
<path d="M126.8 115v.9M126.8 116.7v.8M133.4 115.9h2M133.4 116.7h2M134.4 115v.9M134.4 116.7v.8M70.8 120.1h.9M72.5 120.1h.9"/>
</g>
<path d="M46.7 112.5v1.2M46.7 118.8v1.3M78.5 116.3h-10.2v3.8h1.3M116.6 112.5v1.2M116.6 118.8v1.3M126.8 112.5v1.2M126.8 118.8v1.3M134.4 118.8v1.3h-8.9M134.4 112.5v1.2M74.6 120.1h3.9" fill="none" stroke="#0e0e0e" stroke-width=".25"/>
<g fill="#0e0e0e" stroke="#0e0e0e" stroke-width=".18">
<circle cx="46.7" cy="112.4" r=".48"/>
<circle cx="68.3" cy="116.2" r=".48"/>
<circle cx="75.9" cy="120.1" r=".49"/>
<circle cx="116.6" cy="112.4" r=".48"/>
<circle cx="116.6" cy="120.1" r=".48"/>
<circle cx="134.4" cy="112.4" r=".48"/>
<circle cx="134.4" cy="120.1" r=".48"/>
<circle cx="126.7" cy="120.1" r=".48"/>
<circle cx="126.7" cy="112.4" r=".48"/>
</g>
<path d="M144.5 112.5h2.6M147.1 111.2v2.5" fill="none" stroke="#262626" stroke-width=".25"/>
<circle cx="64.5" cy="120.1" r="1.25" fill="#c0c0c0" stroke="#000" stroke-width=".25"/>
<path d="M65.7 120.1h2.6" fill="none" stroke="#000" stroke-width=".25"/>
<g fill="#c0c0c0" stroke="#000" stroke-width=".25">
<circle cx="68.3" cy="123.9" r="1.25"/>
<circle cx="126.7" cy="108.6" r="1.25"/>
</g>
<path d="M126.8 109.9v2.6" fill="none" stroke="#000" stroke-width=".25"/>
<circle cx="126.7" cy="112.4" r=".48" fill="#0e0e0e" stroke="#0e0e0e" stroke-width=".18"/>
<circle cx="134.4" cy="108.6" r="1.25" fill="#c0c0c0" stroke="#000" stroke-width=".25"/>
<path d="M134.4 109.9v2.6" fill="none" stroke="#000" stroke-width=".25"/>
<circle cx="134.4" cy="112.4" r=".48" fill="#0e0e0e" stroke="#0e0e0e" stroke-width=".18"/>
<g font-size="3.5" fill="#0e0e0e">
<text x="67.4" y="99.1">PITP40D01</text>
<text x="67.4" y="122">PITP100D01</text>
</g>
<g font-size="3.2">
<text x="218.8" y="188">Title:</text>
<text x="218.8" y="191.8">Drawn:</text>
<text x="243.7" y="191.8">Revision:</text>
<text x="266.6" y="188">Code:</text>
<text x="266.6" y="191.8">Size:</text>
<text x="218.8" y="195.3">Page:</text>
<text x="243.7" y="195.6">Date:</text>
<text x="266.6" y="195.6">Time:</text>
</g>
<text font-size="3.2" fill="#3d3d3d" x="279.3" y="191.5">A4</text>
<g font-size="2.7" fill="#3d3d3d">
<text x="227.4" y="187.8">P_D_Title</text>
<text x="229.2" y="191.6">Strictus-CD</text>
<text x="258.4" y="191.6">V1.3.0</text>
<text x="275.7" y="187.8">DFR0706</text>
<text x="277" y="195.4">13:12:10</text>
</g>
<g font-size="2.5" fill="#0e0e0e">
<text x="110.4" y="90.6">PIR170D01</text>
<text x="110.4" y="113.5">PIR130D01</text>
<text x="110.4" y="136.5">PIR230D01</text>
</g>
<text font-size="2.5" fill="#3d3d3d" x="229.4" y="195.2">P_D_SN</text>
<text font-size="2.5" fill="#101010" x="232.8" y="195.2">of 21</text>
<g font-size="2.3">
<text x="38.2" y="11.7">1</text>
<text x="111.2" y="11.7">2</text>
<text x="184.3" y="11.7">3</text>
<text x="257.4" y="11.7">4</text>
<text x="3.9" y="34.5">A</text>
<text x="291.1" y="34.5">A</text>
<text x="4" y="82.8">B</text>
<text x="291.2" y="82.8">B</text>
<text x="4" y="131">C</text>
<text x="291.2" y="131">C</text>
<text x="3.9" y="179.2">D</text>
<text x="291.1" y="179.2">D</text>
<text x="38.2" y="199.6">1</text>
<text x="111.2" y="199.6">2</text>
<text x="184.3" y="199.6">3</text>
<text x="257.4" y="199.6">4</text>
</g>
<g font-size="2.3" fill="#0e0e0e">
<text x="82.3" y="38.3">U1-D</text>
<text x="102.4" y="38.6">2.2uH</text>
<text x="223.3" y="38.3">U2-D</text>
<text x="48" y="45.7">C2-D</text>
<text x="61.9" y="43.6">R1-D</text>
<text x="102.6" y="43.4">L1-D</text>
<text x="115.3" y="46.9">C4-D</text>
<text x="122.9" y="46.9">C5-D</text>
<text x="130.8" y="43.9" transform="rotate(90 130.8 43.9)">R2-D</text>
<text x="187.3" y="44.2">C1-D</text>
<text x="201.7" y="43.6">R3-D</text>
<text x="211.7" y="47.5">C6-D</text>
<text x="242.2" y="47.5">C7-D</text>
<text x="251.3" y="45.9">C3-D</text>
<text x="49.2" y="53.8">R4-D</text>
<text x="58.4" y="52.1">Q1-D</text>
<text x="69.8" y="54.3">C8-D</text>
<text x="130.8" y="54" transform="rotate(90 130.8 54)">R5-D</text>
<text x="135.7" y="57.1">C9-D</text>
<text x="58.1" y="60.2">R6-D</text>
<text x="98.8" y="60.2">R7-D</text>
<text x="107.9" y="64.2" transform="rotate(90 107.9 64.2)">R8-D</text>
<text x="118.6" y="64.7">R9-D</text>
<text x="81" y="67.5">R10-D</text>
<text x="115.6" y="67.3">C10-D</text>
<text x="130.6" y="67.5">R11-D</text>
<text x="194.1" y="78">R15-D</text>
<text x="214.5" y="83.8">C17-D</text>
<text x="82.3" y="86.6">U4-D</text>
<text x="102.1" y="86.8">2.2uH</text>
<text x="194.1" y="88.1">R18-D</text>
<text x="48" y="93.9">C16-D</text>
<text x="60.7" y="91.9">R16-D</text>
<text x="70.1" y="95.7">C18-D</text>
<text x="102.9" y="91.7">L3-D</text>
<text x="103.6" y="96">R17-D</text>
<text x="117.1" y="92.7">C13-D</text>
<text x="127.3" y="92.7">C14-D C15-D</text>
<text x="118.6" y="100.3">R19-D</text>
<text x="194.1" y="100.8">R20-D</text>
<text x="214.5" y="106.7">C19-D</text>
<text x="82.3" y="109.4">U3-D</text>
<text x="102.1" y="109.7">2.2uH</text>
<text x="194.1" y="111">R21-D</text>
<text x="48" y="116.8">C31-D</text>
<text x="60.7" y="114.8">R12-D</text>
<text x="70.1" y="118.6">C32-D</text>
<text x="102.9" y="114.5">L2-D</text>
<text x="103.6" y="118.8">R13-D</text>
<text x="117.1" y="115.5">C11-D</text>
<text x="127.3" y="115.5">C12-D C30-D</text>
<text x="118.6" y="123.1">R14-D</text>
<text x="60.7" y="137.6">R22-D</text>
<text x="82.3" y="132.3">U5-D</text>
<text x="102.1" y="132.6">2.2uH</text>
<text x="102.9" y="137.6">L4-D</text>
<text x="48" y="139.7">C23-D</text>
<text x="69.8" y="141.4">C24-D</text>
<text x="103.6" y="141.7">R23-D</text>
<text x="117.1" y="138.4">C20-D</text>
<text x="127.3" y="138.4">C21-D C22-D</text>
<text x="118.6" y="146">R24-D</text>
<text x="82.3" y="155.2">U6-D</text>
<text x="102.1" y="155.2">2.2uH</text>
<text x="60.7" y="160.5">R25-D</text>
<text x="102.6" y="160.5">L5-D</text>
<text x="117.1" y="161.2">C25-D</text>
<text x="127.3" y="161.2">C26-D</text>
<text x="48" y="162.5">C27-D</text>
<text x="69.5" y="164.3">C28-D</text>
<text x="105.2" y="164.5">R26-D</text>
<text x="134.9" y="164.5">C29-D</text>
<text x="118.6" y="168.9">R27-D</text>
</g>
<g font-size="2.3" fill="#262626">
<text x="27.5" y="42.1">VCC_3V3</text>
<text x="147.6" y="42.1">VDD_CORE</text>
<text x="172.4" y="42.1">VCC_3V3</text>
<text x="259.5" y="42.1">VCC_1V8</text>
<text x="84.5" y="58.6">VCC_IO</text>
<text x="26" y="62.5">POWER_SLEEP</text>
<text x="27.4" y="72.6">CORE_DVFS</text>
<text x="172.4" y="80.2">VCC_1V8</text>
<text x="223.8" y="80.2">VCCIO_FLASH</text>
<text x="129.5" y="86.6">VCC_3V3</text>
<text x="26.3" y="90.4">VSYS_5V0</text>
<text x="147.6" y="90.4">VCC_IO</text>
<text x="172.4" y="90.4">VCC_3V3</text>
<text x="172.4" y="103.1">VCC_1V8</text>
<text x="223.8" y="103.1">VCCIO_SDIO</text>
<text x="26.3" y="113.2">VSYS_5V0</text>
<text x="147.6" y="113.2">VO_3V3</text>
<text x="172.4" y="113.2">VCC_3V3</text>
<text x="27.5" y="136.1">VCC_3V3</text>
<text x="147.6" y="136.1">VCC_DDR</text>
<text x="168.5" y="136.1">VCCIO_SDIO</text>
<text x="206.1" y="136.1">VDD_RTL_IO</text>
<text x="226" y="132.3">VCC_3V3</text>
<text x="129.5" y="155.2">VCC_1V0</text>
<text x="172.4" y="151.3">VCC_3V3</text>
<text x="241.7" y="151.3">VDD_RTL</text>
<text x="27.5" y="159">VCC_3V3</text>
<text x="147.6" y="159">VDD_LOG</text>
<text x="206.1" y="156.4">VCC_LIGHT</text>
<text x="206.1" y="161.5">VCC_BEEP</text>
<text x="241.7" y="161.5">VDD_SDMMC</text>
<text x="241.7" y="156.4">VDD_GD</text>
<text x="206.1" y="166.6">VCC_LCD</text>
<text x="241.7" y="166.6">VDD_IMU</text>
</g>
<g font-size="2.2">
<text x="79.1" y="40.9">4</text>
<text x="97" y="40.9">3</text>
<text x="220.2" y="40.9">1</text>
<text x="238.1" y="40.9">5</text>
<text x="79.1" y="44.7">1</text>
<text x="84" y="42.1">VIN</text>
<text x="84" y="46">EN</text>
<text x="90.3" y="42.1">SW</text>
<text x="220.2" y="44.7">3</text>
<text x="225.1" y="42.1">VCC OUT</text>
<text x="225.1" y="46">EN</text>
<text x="79.1" y="48.5">2</text>
<text x="84" y="49.8">GND</text>
<text x="90.8" y="49.8">FB</text>
<text x="97" y="48.5">5</text>
<text x="220.2" y="48.5">2</text>
<text x="225.1" y="49.8">GND BYP</text>
<text x="238.1" y="48.5">4</text>
<text x="79.1" y="89.1">4</text>
<text x="97" y="89.1">3</text>
<text x="79.1" y="92.9">1</text>
<text x="84" y="90.4">VIN</text>
<text x="84" y="94.2">EN</text>
<text x="90.3" y="90.4">SW</text>
<text x="79.1" y="96.8">2</text>
<text x="84" y="98">GND</text>
<text x="90.8" y="98">FB</text>
<text x="97" y="96.8">5</text>
<text x="79.1" y="112">4</text>
<text x="84" y="113.2">VIN</text>
<text x="90.3" y="113.2">SW</text>
<text x="97" y="112">3</text>
<text x="79.1" y="119.6">2</text>
<text x="79.1" y="115.8">1</text>
<text x="84" y="117">EN</text>
<text x="97" y="119.6">5</text>
<text x="84" y="120.8">GND</text>
<text x="90.8" y="120.8">FB</text>
<text x="79.1" y="134.8">4</text>
<text x="84" y="136.1">VIN</text>
<text x="90.3" y="136.1">SW</text>
<text x="97" y="134.8">3</text>
<text x="79.1" y="142.4">2</text>
<text x="79.1" y="138.6">1</text>
<text x="84" y="143.7">GND</text>
<text x="84" y="139.9">EN</text>
<text x="90.8" y="143.7">FB</text>
<text x="97" y="142.4">5</text>
<text x="79.1" y="157.7">4</text>
<text x="79.1" y="161.5">1</text>
<text x="84" y="159">VIN</text>
<text x="90.3" y="159">SW</text>
<text x="97" y="157.7">3</text>
<text x="79.1" y="165.3">2</text>
<text x="84" y="166.6">GND</text>
<text x="84" y="162.8">EN</text>
<text x="90.8" y="166.6">FB</text>
<text x="97" y="165.3">5</text>
</g>
<g font-size="2.2" fill="#0e0e0e">
<text x="57.1" y="98">TP3-D</text>
<text x="65.5" y="104.4">TP4-D</text>
<text x="125.5" y="106.9">TP11-D TP12-D</text>
<text x="57.1" y="120.8">TP9-D</text>
<text x="65.5" y="127.2">TP10-D</text>
<text x="229.2" y="145.5">TP1-D</text>
<text x="239.9" y="145.5">TP2-D</text>
</g>
<g font-size="2.1" fill="#4c4c4c">
<text x="126.1" y="30.1">Vmax=1.34V</text>
<text x="126.1" y="33.3">Vmin=0.826V</text>
<text x="126.1" y="36.5">V=Vmax-(Vmax-Vmin)*Duty</text>
<text x="141.4" y="39.6">Default 1.015V</text>
<text x="251.9" y="40.3">1.8V</text>
<text x="62.6" y="71.4">PWM</text>
<text x="184.6" y="79">1.8V</text>
<text x="142" y="87.9">Default 3.30V</text>
<text x="184.6" y="89.2">3.3V</text>
<text x="184.6" y="101.9">1.8V</text>
<text x="142" y="110.7">Default 3.30V</text>
<text x="184.6" y="112">3.3V</text>
<text x="142" y="133.6">Default 1.50V</text>
<text x="142" y="156.5">Default 0.90V</text>
</g>
<g font-size="1.8" fill="#0e0e0e">
<text x="62.9" y="45.8">10K</text>
<text x="128.7" y="44.4" transform="rotate(90 128.7 44.4)">133R</text>
<text x="202.5" y="45.8">10K</text>
<text x="50" y="55.9">1.5K</text>
<text x="128.7" y="54.5" transform="rotate(90 128.7 54.5)">100K</text>
<text x="59.1" y="62.3">10K</text>
<text x="88" y="65" transform="rotate(90 88 65)">10K</text>
<text x="99.8" y="62.3">27K</text>
<text x="105.8" y="65" transform="rotate(90 105.8 65)">10K</text>
<text x="119.6" y="62.3">169K</text>
<text x="128.7" y="64.7" transform="rotate(90 128.7 64.7)">150K</text>
<text x="195.4" y="82.1">NC</text>
<text x="61.2" y="94.1">100K</text>
<text x="110.9" y="91.4" transform="rotate(90 110.9 91.4)">150K</text>
<text x="195.6" y="90.2">0R</text>
<text x="120.1" y="97.9">33K</text>
<text x="195.6" y="102.9">0R</text>
<text x="61.2" y="116.9">100K</text>
<text x="110.9" y="114.3" transform="rotate(90 110.9 114.3)">150K</text>
<text x="195.4" y="115.1">NC</text>
<text x="120.1" y="120.7">33K</text>
<text x="110.9" y="137.1" transform="rotate(90 110.9 137.1)">150K</text>
<text x="61.2" y="139.7">100K</text>
<text x="119.6" y="143.5">100K</text>
<text x="112.1" y="159.9" transform="rotate(90 112.1 159.9)">75K</text>
<text x="61.7" y="162.6">10K</text>
<text x="119.6" y="166.4">150K</text>
</g>
<g font-size="1.7" fill="#505050">
<text x="224" y="84.2">Pin R3 of RK3308</text>
<text x="243" y="84.2">VCCIO_FLASH</text>
<text x="227.1" y="107">SDIO Class</text>
<text x="243.7" y="107">VCCIO_SDIO</text>
</g>
<g font-size="1.7" fill="#4c4c4c">
<text x="231" y="86.7">H</text>
<text x="231" y="89.2">L</text>
<text x="243" y="86.7">1.8V (Default)</text>
<text x="243" y="89.2">3.3V</text>
<text x="230.3" y="109.6">2.0</text>
<text x="230.3" y="112.1">3.0</text>
<text x="248.1" y="109.6">3.3V</text>
<text x="248.1" y="112.1">1.8V</text>
</g>
<text font-size="1.6" fill="#3d3d3d" x="252.3" y="195.2">2023/4/3/周一</text>
<g font-size="1.3" fill="#0e0e0e">
<text x="48" y="47.4">10uF</text>
<text x="194.4" y="45.6">10uF</text>
<text x="251.3" y="47.4">2.2uF</text>
<text x="115.3" y="48.7">22uF</text>
<text x="122.9" y="48.7">22uF</text>
<text x="213.9" y="48.7">10nF</text>
<text x="244.4" y="48.7">10nF</text>
<text x="69.8" y="57.1">100nF</text>
<text x="135.7" y="58.9">20pF</text>
<text x="114.3" y="68.5">10nF</text>
<text x="214.5" y="85.5">NC</text>
<text x="48" y="95.7">10uF</text>
<text x="117.1" y="95.4">20pF</text>
<text x="127.3" y="95.4">22uF</text>
<text x="134.9" y="95.4">22uF</text>
<text x="72.6" y="96.9">100nF</text>
<text x="214.5" y="108.4">2.2uF</text>
<text x="48" y="118.5">10uF</text>
<text x="72.6" y="119.8">100nF</text>
<text x="117.1" y="118.3">20pF</text>
<text x="127.3" y="118.3">22uF</text>
<text x="134.9" y="118.3">22uF</text>
<text x="48" y="141.4">10uF</text>
<text x="72.6" y="142.7">100nF</text>
<text x="117.1" y="141.1">20pF</text>
<text x="127.3" y="141.1">22uF</text>
<text x="134.9" y="141.1">22uF</text>
<text x="48" y="164.2">10uF</text>
<text x="72.9" y="165.5">10nF</text>
<text x="117.1" y="164">20pF</text>
<text x="127.3" y="164">22uF</text>
<text x="135.9" y="162.5">22uF</text>
</g>
</svg>
